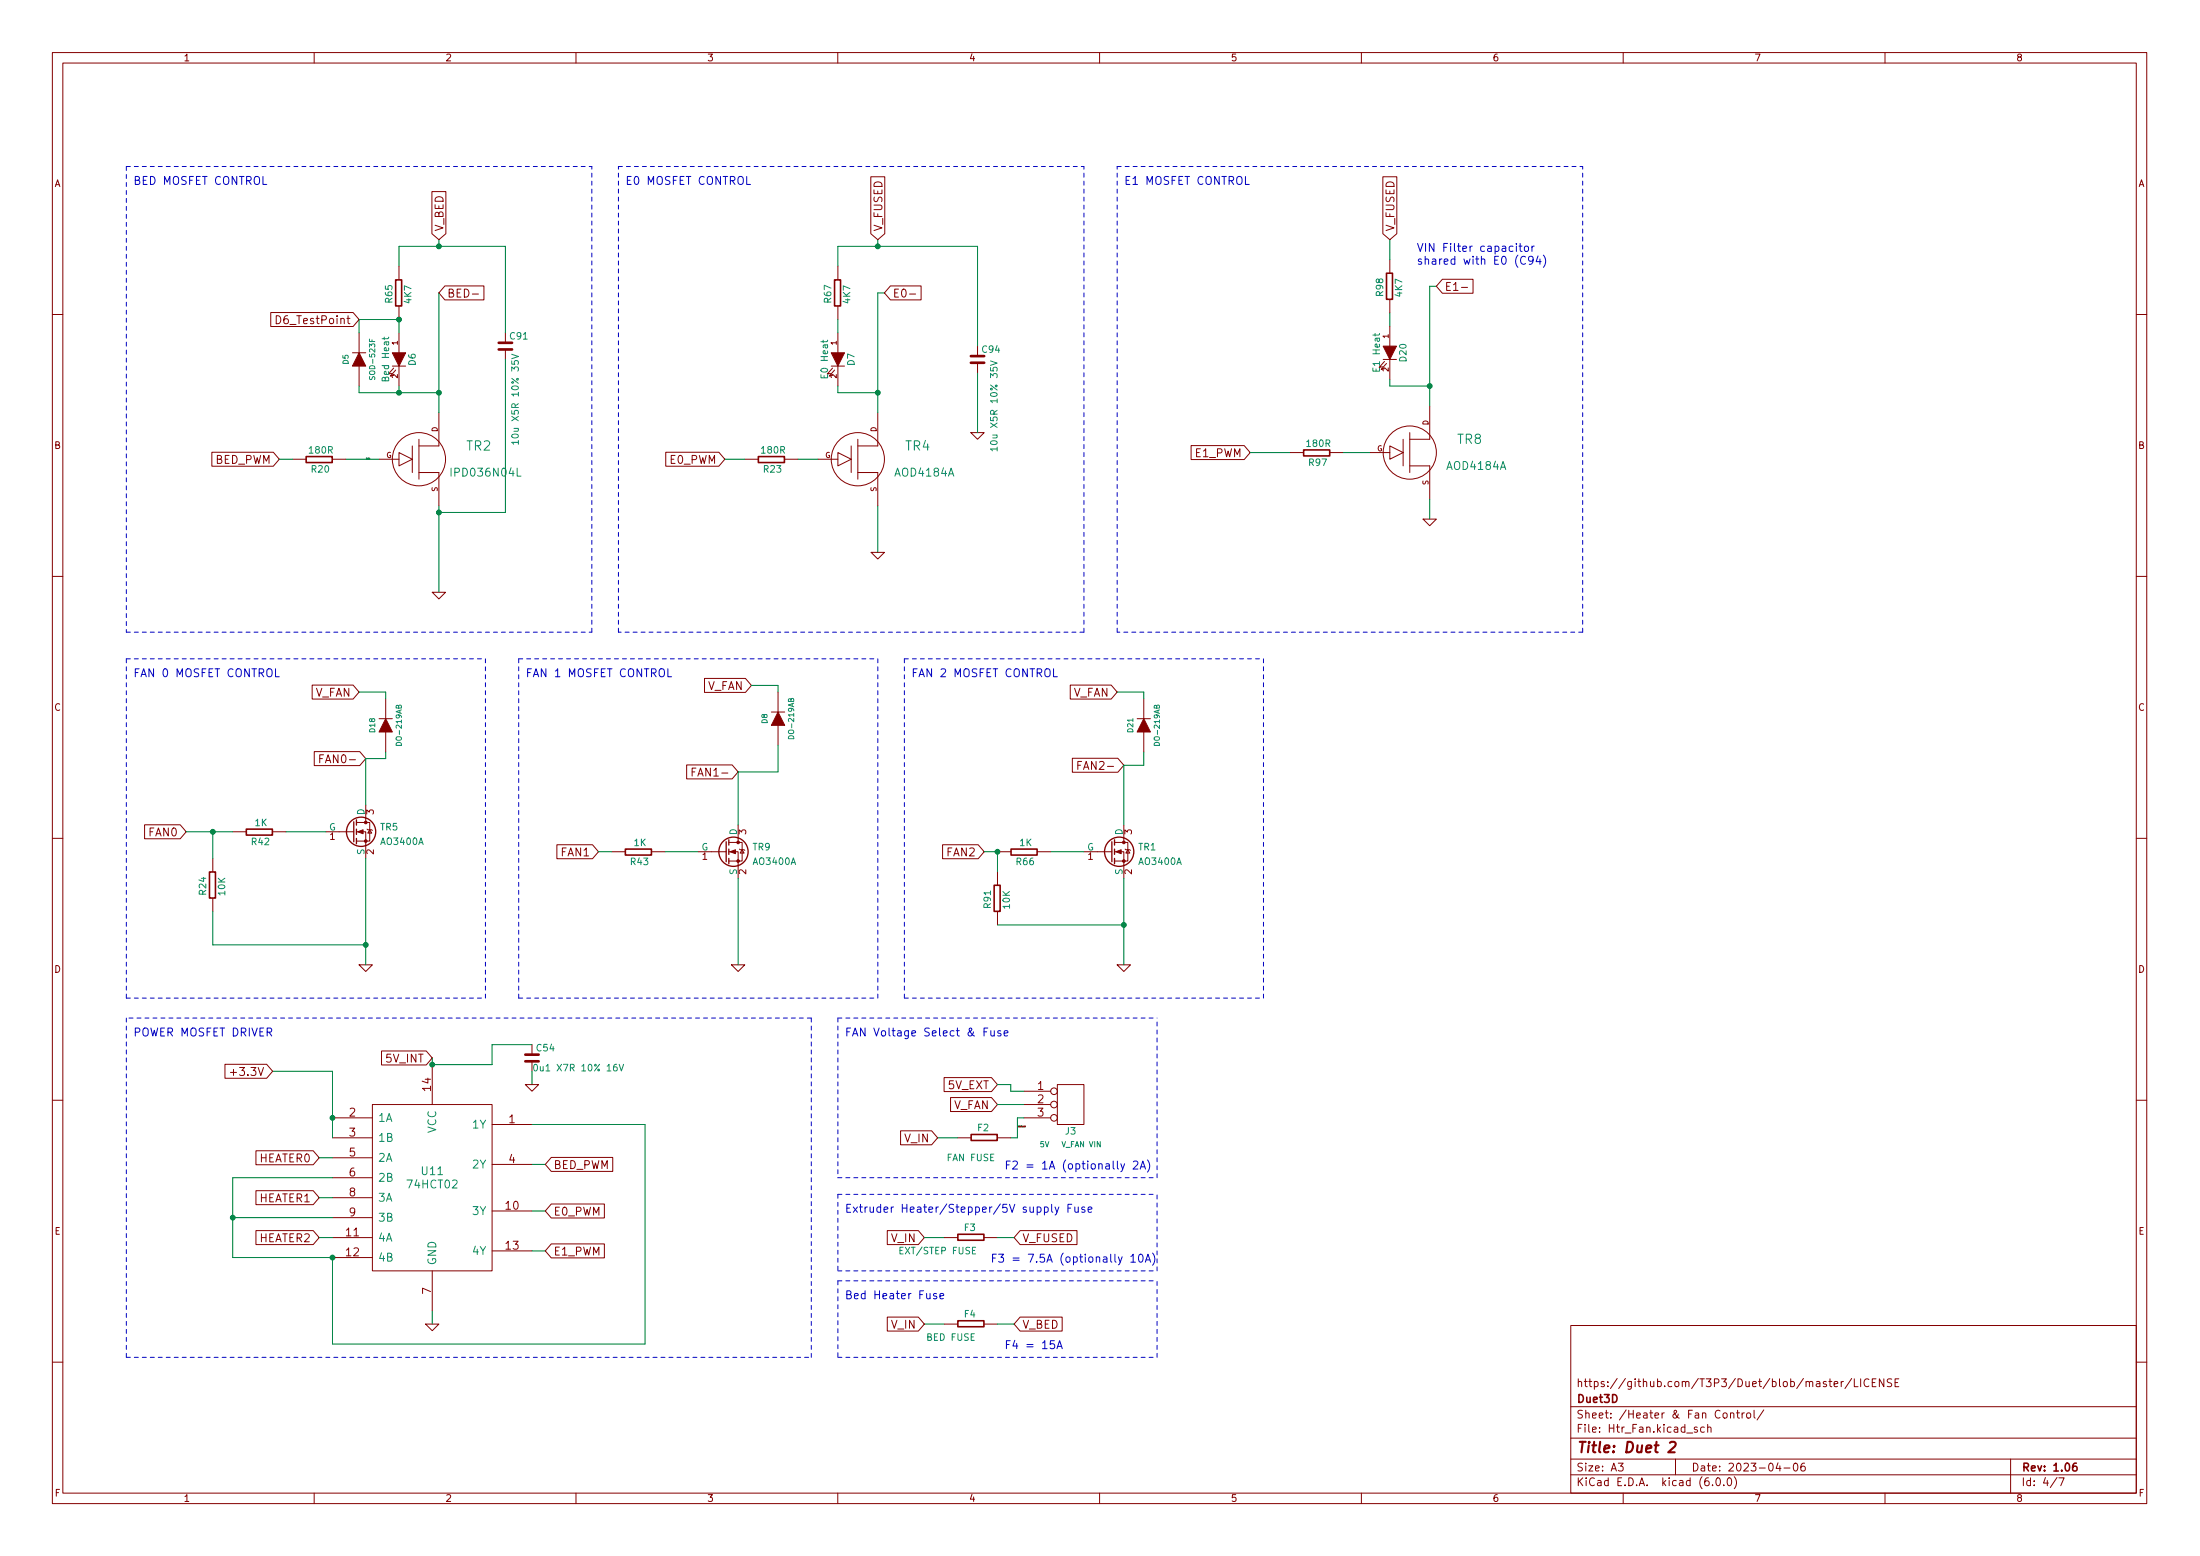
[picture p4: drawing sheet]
<svg xmlns="http://www.w3.org/2000/svg" width="420mm" height="297mm" viewBox="0 0 420 297" stroke-linecap="round" stroke-linejoin="round" font-family="sans-serif">
<g fill="none" stroke="#840000" stroke-width=".19">
<path d="M10 10h400v277h-400zM12 12h396v273h-396zM60 10v2M110 10v2M160 10v2M210 10v2M260 10v2M310 10v2M360 10v2M82.5 36.6h2.7v8l-1.4 1.2-1.3-1.2zM166.3 33.7h2.7v10.9l-1.4 1.2-1.3-1.2zM264.1 33.7h2.7v10.9l-1.4 1.2-1.3-1.2z"/>
<path d="M51.7 59.7h15.7l1.2 1.3-1.2 1.3h-15.7zM76.2 50.8v2.6M76.2 58.5v2.5M85 54.6h7.4v2.7h-7.4l-1.2-1.4zM90.2 56.1h1.2M160 50.8v2.6M160 58.5v2.5M170.1 54.6h5.8v2.7h-5.8l-1.2-1.4zM173.7 56.1h1.2M265.4 49.6v2.5M265.4 57.2v2.5M275.5 53.3h5.8v2.7h-5.8l-1.2-1.4z"/>
<path d="M279.1 54.9h1.2M10 60h2M52.8 60.3a.77 .77 0 0 1 .8 .7 .77 .77 0 0 1-.8 .8zM67.3 67.3h2.5M68.6 63.5v3.8M68.6 69.9v3.8M74.9 69.9h2.6M75.2 70.3l-1 1.1 .6-.1M75.6 70.6l-1.1 1.2 .7-.1M76.2 63.5v3.8M76.2 69.9v3.8M83.8 78.8v6.3h-3.8"/>
<path d="M96.5 63.5v1.9M96.5 66.7v1.9M158.7 69.9h2.6M159 70.3l-1 1.1 .6-.1M159.4 70.6l-1 1.2 .6-.1M160 63.5v3.8M160 69.9v3.8M167.6 78.8v6.3h-3.8M186.7 66.1v1.9M186.7 69.3v1.9M264.2 68.6h2.5M264.4 69l-1 1.1 .6-.1"/>
<path d="M264.8 69.4l-1 1.1 .6-.1M265.4 62.3v3.8M265.4 68.6v3.8M273 77.5v6.4h-3.8M408 60h2M40.5 86.3h11.7l1.1 1.4-1.1 1.3h-11.7zM55.9 87.7h2.5M63.5 87.7h2.5M72.4 87.7h3.8M76.2 86.4l2.5 1.3-2.5 1.2zM78.7 85.1v5.1M80 90.2h3.8v6.4"/>
<path d="M80 83.9v7.6M127.1 86.3h10.2l1.1 1.4-1.1 1.3h-10.2zM142.2 87.7h2.6M149.9 87.7h2.5M156.2 87.7h3.8M160 86.4l2.6 1.3-2.6 1.2zM162.6 85.1v5.1M163.8 83.9v7.6M163.8 90.2h3.8v6.4M185.4 82.6h2.6l-1.3 1.3zM227.5 85.1h10.1l1.2 1.3-1.2 1.3h-10.1zM246.4 86.4h2.5"/>
<path d="M254 86.4h2.5M261.6 86.4h3.8M265.4 85.1l2.6 1.3-2.6 1.3zM268 83.9v5M269.2 82.6v7.6M269.2 88.9h3.8v6.4M271.8 99.1h2.5l-1.3 1.3zM10 110h2M82.5 113.1h2.6l-1.3 1.2zM166.4 105.4h2.5l-1.3 1.3zM408 110h2M59.6 130.8h7.8l1.2 1.3-1.2 1.4h-7.8z"/>
<path d="M72.4 137.2h2.5M73.7 133.4v3.8M73.7 139.7v3.8M134.5 129.5h7.9l1.1 1.3-1.1 1.4h-7.9zM147.3 135.9h2.6M148.6 132.1v3.8M148.6 138.5v3.8M204.4 130.8h7.8l1.2 1.3-1.2 1.4h-7.8zM217.2 137.2h2.5M218.4 133.4v3.8M218.4 139.7v3.8M27.6 157.5h6.8l1.2 1.3-1.2 1.3h-6.8z"/>
<path d="M44.4 158.8h2.6M52.1 158.8h2.5M60 143.5h8.7l1.1 1.3-1.1 1.4h-8.7zM61.1 144.8h.5M61.8 144.1h-.7v1.5M62.2 158.8h5.4M68.1 158.8h1.7v5.1M68.1 157h2.5v3.6h-2.5M69.8 153.7v3.3M70.1 158.3l1 .2M70.6 158.4l.4 .6h-.8zM131.1 146h8.7l1.2 1.4-1.2 1.3h-8.7z"/>
<path d="M132.2 147.4h.5M132.9 146.6h-.7v1.6M141 157.5v3.3M204.8 144.8h8.7l1.1 1.3-1.1 1.3h-8.7zM205.8 146.1h.6M206.6 145.4h-.8v1.5M214.6 157.5v3.3M10 160h2M40.6 163.9v2.5M40.6 171.5v2.5M106.4 161.3h6.8l1.1 1.3-1.1 1.3h-6.8zM116.8 162.6h2.6"/>
<path d="M124.5 162.6h2.5M133.3 162.6h5.4M139.2 162.6h1.8v5.1M139.2 160.8h2.5v3.6h-2.5M141.2 162.1l1 .2M141.7 162.2l.4 .7h-.7zM180 161.3h6.8l1.2 1.3-1.2 1.3h-6.8zM190.5 162.6h2.5M190.5 166.4v2.5M190.5 174v2.6M198.1 162.6h2.6M207 162.6h5.3"/>
<path d="M212.9 162.6h1.7v5.1M212.9 160.8h2.5v3.6h-2.5M214.9 162.1l1 .2M215.4 162.2l.4 .7h-.8zM408 160h2M68.6 184.2h2.5l-1.3 1.3zM101.6 199.4v1.9M139.7 184.2h2.5l-1.2 1.3zM213.4 184.2h2.5l-1.3 1.3zM10 210h2M43 203.2h7.9l1.2 1.3-1.2 1.3h-7.9zM44 204.7h1.2"/>
<path d="M48.9 219.7h10.9l1.2 1.3-1.2 1.4h-10.9zM63.5 217.2h7.6M63.5 213.4h7.6M71.1 210.9h22.9v31.7h-22.9zM72.9 200.6h8.5l1.1 1.4-1.1 1.3h-8.5zM82.5 203.2v7.7M94 214.7h7.6M100.3 207h2.6l-1.3 1.3zM101.6 202.6v1.9M172 215.9h5.9l1.2 1.3-1.2 1.3h-5.9zM180.3 205.7h9.1l1.1 1.3-1.1 1.4h-9.1zM181.5 209.5h7.9l1.1 1.4-1.1 1.3h-7.9z"/>
<path d="M182.9 217.2h2.5M190.5 217.2h2.5M195.6 208.3h5.1M195.6 210.9h5.1M195.6 213.4h5.1M201.9 207h5.1v7.7h-5.1zM408 210h2M48.9 234.9h10.9l1.2 1.4-1.2 1.3h-10.9zM48.9 227.3h10.9l1.2 1.3-1.2 1.4h-10.9zM63.5 236.3h7.6M63.5 221h7.6M63.5 224.8h7.6"/>
<path d="M63.5 228.6h7.6M63.5 232.4h7.6M94 231.2h7.6M94 238.8h7.6M94 222.3h7.6M105.3 221h11.7v2.6h-11.7l-1.2-1.3zM105.3 237.5h10.1v2.6h-10.1l-1.2-1.3zM105.3 229.8h10.1v2.7h-10.1l-1.2-1.3zM169.5 234.9h5.9l1.1 1.4-1.1 1.3h-5.9zM180.3 236.3h2.6M188 236.3h2.5M194.8 234.9h10.9v2.7h-10.9l-1.1-1.3z"/>
<path d="M63.5 240.1h7.6M81.3 252.8h2.5l-1.3 1.2zM82.5 242.6v7.6M169.5 251.4h5.9l1.1 1.4-1.1 1.3h-5.9zM180.3 252.8h2.6M188 252.8h2.5M194.8 251.4h8.1v2.7h-8.1l-1.1-1.3zM300 253h108v32h-108zM10 260h2M300 278.5h108M300 274.5h108M300 268.5h108"/>
<path d="M309.1 279.3h.9l-.5 .6 .4 .1v.7l-.2 .1-.6-.1M320 278.5v3M324.1 272.5l-.3-.1-.2 .2v.2l.5 .2v.3h-.5M325.5 272.5l-.4-.1-.3 .3 .1 .6h.6M326.1 272.6l.3-.2 .3 .1 .1 .9M326.1 271.9v1.5M329.2 269.8l.4-.1 .3 .3v.4l-.3 .3-.4-.1-.1-.2zM330.5 269.9l.2-.2 .4 .1v.9M330.5 269.7v1M331.6 269.7h.6M331.9 269.2v1.3l.3 .2M332.7 269.7v1"/>
<path d="M333.1 269.7l-.2 .1-.2 .2M333.7 269.8l.4-.1 .3 .3v.4l-.3 .3-.4-.1-.1-.2zM335 269.2v1.3l.2 .2M336.8 269.1l-1.2 2M339.6 279.2l-.4 1.1h.9M339.9 279.8v1M342.7 279.4l.2-.1a.8 .8 0 0 1 .5 .8 .8 .8 0 0 1-.5 .7 1 1 0 0 1-.2-1.4zM344.6 279.3a.6 .6 0 0 0-.7 .7v.5l.2 .2 .4 .1 .2-.1 .1-.5-.2-.2-.4-.1-.3 .3M349.3 263.7h.6M349.5 263.2v1.3l.4 .2M350.3 264.2l.7-.1-.1-.3-.4-.1-.2 .2v.7h.6M351.6 263.7v1"/>
<path d="M352.1 263.7l-.3 .1-.2 .2M353.6 263.1l-1.2 2M354.1 263.2v1.5h.8M355.4 263.2v1.5M356.9 263.4a.6 .6 0 0 0-.7 0 .6 .6 0 0 0-.2 .7 .56 .56 0 0 0 .3 .5 .56 .56 0 0 0 .6 0M357.6 263.9h.5M358.3 263.2h-.7v1.5h.7M359.8 263.2v1.5l-.9-1.5v1.5M361.3 263.3l-.6-.1-.2 .2v.4l.6 .3 .2 .3-.3 .3-.6-.1M361.9 263.9h.5M362.6 263.2h-.7v1.5h.7M384 278.5v6.5"/>
<path d="M408 260h2M60 285v2M110 285v2M160 285v2M210 285v2M260 285v2M300 281.5h108M310 285v2M327.1 283.5v.1M327.9 282.2l.2-.1a.8 .8 0 0 1 .5 .8 .8 .8 0 0 1-.5 .7 1 1 0 0 1-.2-1.4zM329.2 283.5v.1M330.1 282.2l.1-.1a.8 .8 0 0 1 .5 .8 .8 .8 0 0 1-.5 .7 1 1 0 0 1-.1-1.4z"/>
<path d="M331.2 281.9a1.72 1.72 0 0 1 0 2.3M340.7 280.2h1.2M360 285v2M392.9 282l-1.3 2M393.2 282.1h1l-.6 1.5"/>
<circle cx="80" cy="87.7" r="5.1"/>
<circle cx="163.8" cy="87.7" r="5.1"/>
<circle cx="269.2" cy="86.4" r="5.1"/>
<circle cx="201.3" cy="213.4" r=".63"/>
<circle cx="201.3" cy="208.3" r=".63"/>
<circle cx="201.3" cy="210.9" r=".63"/>
</g>
<g fill="none" stroke="#840000" stroke-width=".3">
<path d="M75.6 53.4h1.1v5h-1.1zM159.4 53.4h1.1v5h-1.1zM264.8 52.2h1.1v4.9h-1.1zM58.5 87.2h4.9v1.1h-4.9zM144.8 87.2h5v1.1h-5zM249 85.9h4.9v1.1h-4.9zM47 158.3h5v1.1h-5zM40 166.5h1.1v4.9h-1.1zM119.4 162.1h5v1.1h-5zM189.9 169h1.1v5h-1.1zM193.1 162.1h5v1.1h-5zM185.5 216.6h4.9v1.1h-4.9z"/>
<path d="M182.9 235.6h5v1.2h-5zM182.9 252.1h5v1.2h-5zM396.5 279.3a.6 .6 0 0 0-.7 .7v.5l.2 .2 .4 .1 .2-.1 .1-.5-.2-.2-.4-.1-.3 .3"/>
</g>
<path d="M318.9 275.4l.3-.2h.5l.3 .2v.4l-.1 .3-1.3 1.1h1.2" fill="none" stroke="#840000" stroke-width=".4"/>
<g fill="#840000" stroke="#840000" stroke-width=".19">
<path d="M218.4 137.2l1.3 2.5h-2.5z"/>
<path d="M73.7 137.2l1.2 2.5h-2.5z"/>
<path d="M148.6 135.9l1.3 2.6h-2.6z"/>
<path d="M213.1 162.6l1-.4v.8z"/>
<path d="M139.4 162.6l1.1-.4v.8z"/>
<path d="M158.7 67.3h2.6l-1.3 2.6z"/>
<path d="M74.9 67.3h2.6l-1.3 2.6z"/>
<path d="M68.3 158.8l1-.4v.8z"/>
<path d="M68.6 67.3l1.2 2.6h-2.5z"/>
<path d="M264.2 66.1h2.5l-1.3 2.5z"/>
<circle cx="214.6" cy="164.4" r=".25"/>
<circle cx="214.6" cy="160.8" r=".25"/>
<circle cx="141" cy="164.4" r=".25"/>
<circle cx="141" cy="160.8" r=".25"/>
<circle cx="69.8" cy="160.6" r=".25"/>
<circle cx="69.8" cy="157" r=".25"/>
</g>
<g fill="none" stroke="#008484" stroke-width=".19">
<path d="M70.6 64.7v.5h1M70.6 71.9v.4l.2 .2 .2-.1 .2-.5h.3v.6M73.4 64.4v.4M74.2 64.4l-.1 .3h-1.1M97.7 67.6l1.3 .5-1.3 .4M189.2 68.9l1.2 .4-1.2 .4M98.8 89.4v1.5h.7M99 84.4h-1.3l.4 .4M99 84.1v.7M190.4 85.7h-1.2l.3 .4M190.4 85.3v.8M76.1 134.8l.2-.2 .4 .2v.4h-1.1l.1-.5h.4v.5"/>
<path d="M151.1 133.6l.2-.3 .3 .2v.4h-1l.1-.5 .3 .1 .1 .4M220.9 134.8l.2-.2 .3 .2v.4h-1l.1-.5h.4v.5M102.1 203.2h.1a.68 .68 0 0 1 .5 .6 .68 .68 0 0 1-.5 .6 .84 .84 0 0 1-.1-1.2zM118.2 203.2l.5 1.2 .4-1.2M199.3 217.9h-.5v.5h.4l.1 .4-.2 .1-.3-.1M199.6 217.9l.4 1 .3-1M210.1 217.9v1l-.6-1v1"/>
</g>
<path d="M95.2 66.7h2.6M95.2 65.4h2.6M185.4 69.3h2.6M185.4 68h2.6M100.3 202.6h2.6M100.3 201.3h2.6" fill="none" stroke="#840000" stroke-width=".51"/>
<g fill="none" stroke="#840000" stroke-width=".25">
<path d="M67.6 156.9v3.8M68.1 156.5v1M68.1 158.3v1M68.1 160.1v1M138.7 160.7v3.8M139.2 160.3v1M139.2 162.1v1M139.2 163.9v1M212.3 160.7v3.8M212.9 160.3v1M212.9 162.1v1M212.9 163.9v1"/>
<circle cx="69" cy="158.8" r="2.79"/>
<circle cx="140.1" cy="162.6" r="2.79"/>
<circle cx="213.7" cy="162.6" r="2.79"/>
</g>
<path d="M70.6 87.6l-.1-.1v.2M195.5 215.1h.1M195.8 215v.1M195.8 214.9v.2" fill="none" stroke="#000" stroke-width=".19"/>
<g fill="none" stroke="#0000c2" stroke-width=".19">
<path d="M50.2 33.7v1.5h.7M142.6 33.7v1.5h.7M237.9 33.7v1.5h.7M289.6 46.5v.1M289.6 47v1M290.1 47h.6M290.3 46.5v1.3l.4 .2M291.2 47.1l.2-.1 .4 .1 .1 .6-.1 .2-.4 .1-.2-.1zM291.3 49.1a.61 .61 0 0 0-.7 0 .61 .61 0 0 0-.2 .7 .57 .57 0 0 0 .3 .6 .57 .57 0 0 0 .6-.1M292.6 47v1M292.8 49.6l-.3 .3h-.3l-.3-.3 .2-.6 .4-.1 .2 .2a1.01 1.01 0 0 1-.3 1.4h-.3M293 47l-.3 .1-.1 .2"/>
<path d="M293.7 48.9l-.3 1h.9M294.1 49.4v1.1M294.8 48.7a1.74 1.74 0 0 1 0 2.3M52.6 127.7v1.5h.7M127.5 127.7v1.5h.8M201.2 127.7v1.5h.7M187.9 197h.5M188.7 196.2h-.8v1.6M189.2 196.8l.1 .9 .4 .1 .2-.2M189.9 196.8v1M191.1 196.8h-.3l-.3 .2 .1 .2 .5 .1v.4h-.6M191.8 197.3l.7-.2-.1-.3h-.4l-.2 .2v.7h.6"/>
<path d="M199.5 230.5l.4-.1 .3 .3-.2 .7h-.5M200.8 229.9v1.3l.3 .2M201.5 230.4l.4 1M202.2 230.4l-.5 1.4-.2 .1M204 230.6h.5M204.7 229.9h-.7v1.5M205.3 230.4v1h.4l.2-.1M205.9 230.4v1M207.2 230.5l-.4-.1-.2 .2 .1 .2 .5 .2v.4h-.6M207.8 230.9l.7-.1v-.3l-.5-.1-.2 .2 .1 .8h.6M213.6 239.9l.3 1.1M214.1 222.2l.3 1"/>
<path d="M214.3 239.9l-.5 1.4-.2 .2M214.8 222.2l-.5 1.3-.2 .2M216 239.9l.4-.5v1.6M216.4 221.8l.6-.2 .2 .2 .1 .3-.9 1.1h.9M217.6 239.6l.2-.2a.81 .81 0 0 1 .5 .8 .81 .81 0 0 1-.5 .8l-.2-.2-.2-.4zM217.8 223.2l.5-1.6 .5 1.6M217.9 222.7h.7M219.1 221.4a1.75 1.75 0 0 1 0 2.4M220.1 239.2a1.75 1.75 0 0 1 0 2.3M178.9 247l-.4-.1-.2 .2v.3l.6 .1v.4h-.6M179.5 247.4l.7-.1v-.3l-.5-.1-.2 .2 .1 .8h.6M201.4 255.9h-.8v.8l.2-.2 .5 .1 .1 .2v.5l-.3 .2-.5-.2"/>
<path d="M201.9 257.5l.5-1.6 .5 1.6M202 257h.7M216 241h.8M218.7 241l.5-1.6 .5 1.6M218.9 240.5h.7"/>
</g>
<g fill="none" stroke="#0000c2" stroke-width=".19" stroke-dasharray=".8 .8">
<path d="M24.1 31.8h88.9M24.1 31.8v88.9M118.1 31.8h88.9M213.4 31.8h88.9M24.1 125.8v64.7M24.1 120.7h88.9M24.1 125.8h68.6M99.1 125.8h68.5M99.1 125.8v64.7M113 120.7v-88.9M118.1 120.7v-88.9M172.7 125.8h68.6"/>
<path d="M172.7 125.8v64.7M207 120.7h-88.9M207 120.7v-88.9M213.4 120.7v-88.9M302.3 120.7v-88.9M302.3 120.7h-88.9M24.1 190.5h68.6M92.7 190.5v-64.7M99.1 190.5h68.5M154.9 194.3h-130.8M160 194.3v30.5M160 194.3h61"/>
<path d="M167.6 190.5v-64.7M172.7 190.5h68.6M241.3 190.5v-64.7M160 228h61M160 228v14.6M160 224.8h61M221 224.8v-30.5M24.1 259.1h130.8M24.1 259.1v-64.8M154.9 259.1v-64.8M160 244.5h61M160 242.6h61"/>
<path d="M160 244.5v14.6M160 259.1h61M221 242.6v-14.6M221 259.1v-14.6"/>
</g>
<g fill="none" stroke="#008400" stroke-width=".19">
<path d="M76.2 50.8v-3.8h20.3v16.5M83.8 45.8v1.2M83.8 55.9v22.9M160 50.8v-3.8h26.7v19.1M167.6 45.8v1.2M168.9 55.9h-1.3v22.9M265.4 45.8v3.8M265.4 59.7v2.6M274.3 54.6h-1.3v22.9M68.6 63.5v-2.5h7.6v2.5M68.6 73.7v1.3h15.2M76.2 73.7v1.3"/>
<path d="M96.5 68.6v29.2h-12.7M160 73.7v1.3h7.6M160 61v2.5M186.7 71.2v11.4M265.4 72.4v1.3h7.6M53.3 87.7h2.6M66 87.7h6.4M83.8 96.6v16.5M138.4 87.7h3.8M152.4 87.7h3.8M167.6 96.6v8.8M238.8 86.4h7.6"/>
<path d="M256.5 86.4h5.1M273 95.3v3.8M68.6 132.1h5.1v1.3M143.5 130.8h5.1v1.3M213.4 132.1h5v1.3M35.6 158.8h8.8M40.6 158.8v5.1M54.6 158.8h7.6M73.7 143.5v1.3h-3.9v8.9M148.6 142.3v5.1h-7.6v10.1M218.4 143.5v2.6h-3.8v11.4M40.6 174v6.4h29.2"/>
<path d="M69.8 163.9v20.3M114.3 162.6h2.5M127 162.6h6.3M141 167.7v16.5M188 162.6h2.5v3.8M190.5 176.6h24.1M200.7 162.6h6.3M214.6 167.7v16.5M101.6 199.4h-7.6v3.8h-11.5v-1.2M52.1 204.5h11.4v12.7M101.6 204.5v2.5M101.6 214.7h21.6v41.9h-59.7v-16.5h-19.1v-15.3h19.1"/>
<path d="M179.1 217.2h3.8M190.5 207h2.5v1.3h2.6M190.5 210.9h5.1M195.6 213.4h-1.3v3.8h-1.3M44.4 232.4h19.1M61 236.3h2.5M61 221h2.5M61 228.6h2.5M101.6 238.8h2.5M101.6 231.2h2.5M101.6 222.3h2.5M176.5 236.3h3.8"/>
<path d="M190.5 236.3h3.2M82.5 250.2v2.6M176.5 252.8h3.8M190.5 252.8h3.2"/>
</g>
<g fill="#008400" stroke="#008400" stroke-width=".19">
<circle cx="83.8" cy="47" r=".46"/>
<circle cx="76.2" cy="75" r=".46"/>
<circle cx="76.2" cy="61" r=".46"/>
<circle cx="214.6" cy="176.6" r=".46"/>
<circle cx="190.5" cy="162.6" r=".46"/>
<circle cx="69.8" cy="180.4" r=".46"/>
<circle cx="82.5" cy="203.2" r=".46"/>
<circle cx="40.6" cy="158.8" r=".46"/>
<circle cx="83.8" cy="75" r=".46"/>
<circle cx="83.8" cy="97.8" r=".46"/>
<circle cx="167.6" cy="75" r=".46"/>
<circle cx="167.6" cy="47" r=".46"/>
<circle cx="63.5" cy="213.4" r=".46"/>
<circle cx="63.5" cy="240.1" r=".46"/>
<circle cx="44.4" cy="232.4" r=".46"/>
<circle cx="273" cy="73.7" r=".46"/>
</g>
<text font-size="2.8" fill="#840000" x="301" y="277.3">Title: Duet 2</text>
<g font-size="2.5" fill="#008484">
<text x="89.1" y="86">TR2</text>
<text x="172.9" y="86">TR4</text>
<text x="278.3" y="84.7">TR8</text>
</g>
<g font-size="2.1" fill="#0000c2">
<text x="25.4" y="35.3">BED MOSFET CONTROL</text>
<text x="119.4" y="35.3">E0 MOSFET CONTROL</text>
<text x="214.6" y="35.3">E1 MOSFET CONTROL</text>
<text x="270.5" y="48.1">VIN Filter capacitor</text>
<text x="270.5" y="50.5">shared with E0 (C94)</text>
<text x="25.4" y="129.3">FAN 0 MOSFET CONTROL</text>
<text x="100.3" y="129.3">FAN 1 MOSFET CONTROL</text>
<text x="174" y="129.3">FAN 2 MOSFET CONTROL</text>
<text x="25.4" y="197.8">POWER MOSFET DRIVER</text>
<text x="161.3" y="197.8">FAN Voltage Select &amp; Fuse</text>
<text x="191.8" y="223.2">F2 = 1A (optionally 2A)</text>
<text x="161.3" y="231.5">Extruder Heater/Stepper/5V supply Fuse</text>
<text x="188.6" y="241">F3 = 7.5A (optionally 10A)</text>
<text x="161.3" y="248">Bed Heater Fuse</text>
<text x="191.8" y="257.5">F4 = 15A</text>
</g>
<g font-size="2.1" fill="#840000">
<text x="84.7" y="44.2" transform="rotate(-90 84.7 44.2)">V_BED</text>
<text x="168.5" y="44.2" transform="rotate(-90 168.5 44.2)">V_FUSED</text>
<text x="266.3" y="44.2" transform="rotate(-90 266.3 44.2)">V_FUSED</text>
<text x="85.3" y="56.8">BED-</text>
<text x="170.4" y="56.8">E0-</text>
<text x="275.8" y="55.5">E1-</text>
<text x="53.5" y="61.9">D6_TestPoint</text>
<text x="41" y="88.5">BED_PWM</text>
<text x="127.9" y="88.5">E0_PWM</text>
<text x="228.3" y="87.3">E1_PWM</text>
<text x="135" y="131.7">V_FAN</text>
<text x="60.1" y="133">V_FAN</text>
<text x="204.9" y="133">V_FAN</text>
<text x="62.1" y="145.7">FAN0-</text>
<text x="133.2" y="148.2">FAN1-</text>
<text x="206.9" y="147">FAN2-</text>
<text x="28.5" y="159.7">FAN0</text>
<text x="107.2" y="163.5">FAN1</text>
<text x="180.9" y="163.5">FAN2</text>
<text x="73.8" y="202.8">5V_INT</text>
<text x="44.9" y="205.4">+3.3V</text>
<text x="82.3" y="208.2" transform="rotate(-90 82.3 208.2)">14</text>
<text x="181.1" y="207.9">5V_EXT</text>
<text x="198.2" y="208.1">1</text>
<text x="66.7" y="213.1">2</text>
<text x="97.2" y="214.4">1</text>
<text x="182" y="211.7">V_FAN</text>
<text x="198.2" y="210.6">2</text>
<text x="198.2" y="213.1">3</text>
<text x="49.5" y="221.9">HEATER0</text>
<text x="66.7" y="217">3</text>
<text x="66.7" y="220.8">5</text>
<text x="172.8" y="218.1">V_IN</text>
<text x="66.7" y="224.6">6</text>
<text x="97.2" y="222">4</text>
<text x="105.7" y="223.2">BED_PWM</text>
<text x="49.5" y="229.5">HEATER1</text>
<text x="66.7" y="228.4">8</text>
<text x="66.7" y="232.2">9</text>
<text x="96.6" y="230.9">10</text>
<text x="105.7" y="232">E0_PWM</text>
<text x="49.5" y="237.1">HEATER2</text>
<text x="66.1" y="236">11</text>
<text x="66.1" y="239.8">12</text>
<text x="96.6" y="238.5">13</text>
<text x="105.7" y="239.7">E1_PWM</text>
<text x="170.3" y="237.1">V_IN</text>
<text x="195.2" y="237.1">V_FUSED</text>
<text x="82.3" y="247" transform="rotate(-90 82.3 247)">7</text>
<text x="170.3" y="253.6">V_IN</text>
<text x="195.2" y="253.6">V_BED</text>
<text x="301" y="267.8">Duet3D</text>
<text x="301" y="264.8">https://github.com/T3P3/Duet/blob/master/LICENSE</text>
<text x="301" y="273.5">File: Htr_Fan.kicad_sch</text>
<text x="301" y="270.8">Sheet: /Heater &amp; Fan Control/</text>
<text x="301" y="280.9">Size: A3</text>
<text x="323" y="280.9">Date: 2023-04-06</text>
<text x="386" y="280.9">Rev: 1.06</text>
<text x="301" y="283.7">KiCad E.D.A. kicad (6.0.0)</text>
<text x="386" y="283.7">Id: 4/7</text>
</g>
<g font-size="2.1" fill="#008484">
<text x="276.5" y="89.7">AOD4184A</text>
<text x="86.6" y="91">IPD036N04L</text>
<text x="171" y="91">AOD4184A</text>
<text x="72.1" y="214.2">1A</text>
<text x="90.4" y="215.4">1Y</text>
<text x="72.1" y="218">1B</text>
<text x="72.1" y="221.8">2A</text>
<text x="83.3" y="216.4" transform="rotate(-90 83.3 216.4)">VCC</text>
<text x="72.1" y="225.6">2B</text>
<text x="78" y="226.9">74HCT02</text>
<text x="80.6" y="224.3">U11</text>
<text x="90.4" y="223">2Y</text>
<text x="72.1" y="229.4">3A</text>
<text x="72.1" y="233.2">3B</text>
<text x="90.4" y="231.9">3Y</text>
<text x="72.1" y="237">4A</text>
<text x="90.4" y="239.6">4Y</text>
<text x="72.1" y="240.8">4B</text>
<text x="83.3" y="241.6" transform="rotate(-90 83.3 241.6)">GND</text>
</g>
<g font-size="1.8" fill="#840000">
<text x="35" y="11.7">1</text>
<text x="85" y="11.7">2</text>
<text x="135" y="11.7">3</text>
<text x="185" y="11.7">4</text>
<text x="235" y="11.7">5</text>
<text x="285" y="11.7">6</text>
<text x="335" y="11.7">7</text>
<text x="385" y="11.7">8</text>
<text x="10.3" y="35.7">A</text>
<text x="408.3" y="35.7">A</text>
<text x="10.3" y="85.7">B</text>
<text x="408.3" y="85.7">B</text>
<text x="10.3" y="135.7">C</text>
<text x="408.3" y="135.7">C</text>
<text x="71.4" y="155.5" transform="rotate(-90 71.4 155.5)">3</text>
<text x="63" y="160.3">1</text>
<text x="142.5" y="159.3" transform="rotate(-90 142.5 159.3)">3</text>
<text x="216.2" y="159.3" transform="rotate(-90 216.2 159.3)">3</text>
<text x="71.4" y="163.1" transform="rotate(-90 71.4 163.1)">2</text>
<text x="134.1" y="164.1">1</text>
<text x="142.5" y="166.9" transform="rotate(-90 142.5 166.9)">2</text>
<text x="207.8" y="164.1">1</text>
<text x="216.2" y="166.9" transform="rotate(-90 216.2 166.9)">2</text>
<text x="10.3" y="185.7">D</text>
<text x="408.3" y="185.7">D</text>
<text x="10.4" y="235.7">E</text>
<text x="408.4" y="235.7">E</text>
<text x="10.4" y="285.7">F</text>
<text x="35" y="286.7">1</text>
<text x="85" y="286.7">2</text>
<text x="135" y="286.7">3</text>
<text x="185" y="286.7">4</text>
<text x="235" y="286.7">5</text>
<text x="285" y="286.7">6</text>
<text x="335" y="286.7">7</text>
<text x="385" y="286.7">8</text>
<text x="408.4" y="285.7">F</text>
</g>
<g font-size="1.8" fill="#008484">
<text x="74.9" y="57.7" transform="rotate(-90 74.9 57.7)">R65</text>
<text x="78.6" y="57.8" transform="rotate(-90 78.6 57.8)">4K7</text>
<text x="158.7" y="57.7" transform="rotate(-90 158.7 57.7)">R67</text>
<text x="162.4" y="57.8" transform="rotate(-90 162.4 57.8)">4K7</text>
<text x="264.2" y="56.5" transform="rotate(-90 264.2 56.5)">R98</text>
<text x="267.8" y="56.6" transform="rotate(-90 267.8 56.6)">4K7</text>
<text x="97.5" y="64.8">C91</text>
<text x="79.4" y="69.7" transform="rotate(-90 79.4 69.7)">D6</text>
<text x="158.1" y="71.9" transform="rotate(-90 158.1 71.9)">E0 Heat</text>
<text x="163.2" y="69.7" transform="rotate(-90 163.2 69.7)">D7</text>
<text x="187.6" y="67.3">C94</text>
<text x="263.5" y="70.6" transform="rotate(-90 263.5 70.6)">E1 Heat</text>
<text x="268.6" y="69" transform="rotate(-90 268.6 69)">D20</text>
<text x="74.3" y="72.4" transform="rotate(-90 74.3 72.4)">Bed Heat</text>
<text x="99.1" y="83.6" transform="rotate(-90 99.1 83.6)">10u X5R 10% 35V</text>
<text x="59.2" y="86.6">180R</text>
<text x="145.5" y="86.6">180R</text>
<text x="190.5" y="84.9" transform="rotate(-90 190.5 84.9)">10u X5R 10% 35V</text>
<text x="249.7" y="85.3">180R</text>
<text x="250" y="88.9">R97</text>
<text x="59.5" y="90.2">R20</text>
<text x="145.9" y="90.2">R23</text>
<text x="69.6" y="155.6" transform="rotate(-90 69.6 155.6)">D</text>
<text x="48.1" y="161.3">R42</text>
<text x="48.7" y="157.7">1K</text>
<text x="62.8" y="158.5">G</text>
<text x="72.6" y="158.5">TR5</text>
<text x="72.8" y="161.3">AO3400A</text>
<text x="121.1" y="161.5">1K</text>
<text x="140.7" y="159.4" transform="rotate(-90 140.7 159.4)">D</text>
<text x="194.8" y="161.5">1K</text>
<text x="214.4" y="159.4" transform="rotate(-90 214.4 159.4)">D</text>
<text x="69.6" y="163.2" transform="rotate(-90 69.6 163.2)">S</text>
<text x="120.5" y="165.1">R43</text>
<text x="133.9" y="162.3">G</text>
<text x="140.7" y="167" transform="rotate(-90 140.7 167)">S</text>
<text x="143.8" y="162.3">TR9</text>
<text x="144" y="165.1">AO3400A</text>
<text x="194.2" y="165.1">R66</text>
<text x="207.6" y="162.3">G</text>
<text x="214.4" y="167" transform="rotate(-90 214.4 167)">S</text>
<text x="217.4" y="162.3">TR1</text>
<text x="217.6" y="165.1">AO3400A</text>
<text x="39.4" y="170.8" transform="rotate(-90 39.4 170.8)">R24</text>
<text x="43" y="170.9" transform="rotate(-90 43 170.9)">10K</text>
<text x="189.2" y="173.3" transform="rotate(-90 189.2 173.3)">R91</text>
<text x="192.9" y="173.4" transform="rotate(-90 192.9 173.4)">10K</text>
<text x="102.5" y="200.7">C54</text>
<text x="103.1" y="204.5">0u1 X7R 10% 16V</text>
<text x="186.7" y="215.9">F2</text>
<text x="181" y="221.7">FAN FUSE</text>
<text x="203.5" y="216.6">J3</text>
<text x="172.2" y="239.4">EXT/STEP FUSE</text>
<text x="184.2" y="235">F3</text>
<text x="184.2" y="251.5">F4</text>
<text x="177.1" y="255.9">BED FUSE</text>
</g>
<g font-size="1.4" fill="#840000">
<text x="75.9" y="65.8" transform="rotate(-90 75.9 65.8)">1</text>
<text x="159.8" y="65.8" transform="rotate(-90 159.8 65.8)">1</text>
<text x="265.2" y="64.6" transform="rotate(-90 265.2 64.6)">1</text>
<text x="265.2" y="70.9" transform="rotate(-90 265.2 70.9)">2</text>
<text x="75.9" y="72.2" transform="rotate(-90 75.9 72.2)">2</text>
<text x="159.8" y="72.2" transform="rotate(-90 159.8 72.2)">2</text>
<text x="83.6" y="82.5" transform="rotate(-90 83.6 82.5)">D</text>
<text x="167.4" y="82.5" transform="rotate(-90 167.4 82.5)">D</text>
<text x="272.8" y="81.2" transform="rotate(-90 272.8 81.2)">D</text>
<text x="73.7" y="87.4">G</text>
<text x="157.6" y="87.4">G</text>
<text x="263" y="86.1">G</text>
<text x="83.6" y="93.9" transform="rotate(-90 83.6 93.9)">S</text>
<text x="167.4" y="93.9" transform="rotate(-90 167.4 93.9)">S</text>
<text x="272.8" y="92.6" transform="rotate(-90 272.8 92.6)">S</text>
</g>
<g font-size="1.4" fill="#008484">
<text x="66.5" y="69.5" transform="rotate(-90 66.5 69.5)">D5</text>
<text x="71.6" y="72" transform="rotate(-90 71.6 72)">SOD-523F</text>
<text x="71.6" y="139.8" transform="rotate(-90 71.6 139.8)">D18</text>
<text x="76.7" y="142" transform="rotate(-90 76.7 142)">DO-219AB</text>
<text x="146.6" y="138.1" transform="rotate(-90 146.6 138.1)">D8</text>
<text x="151.6" y="140.7" transform="rotate(-90 151.6 140.7)">DO-219AB</text>
<text x="216.4" y="139.8" transform="rotate(-90 216.4 139.8)">D21</text>
<text x="221.5" y="142" transform="rotate(-90 221.5 142)">DO-219AB</text>
<text x="202.2" y="219">V_FAN VIN</text>
</g>
<g font-size=".3">
<text x="69.8" y="87.6">bedg</text>
<text x="194.3" y="215.1">vfanfused</text>
</g>
</svg>
